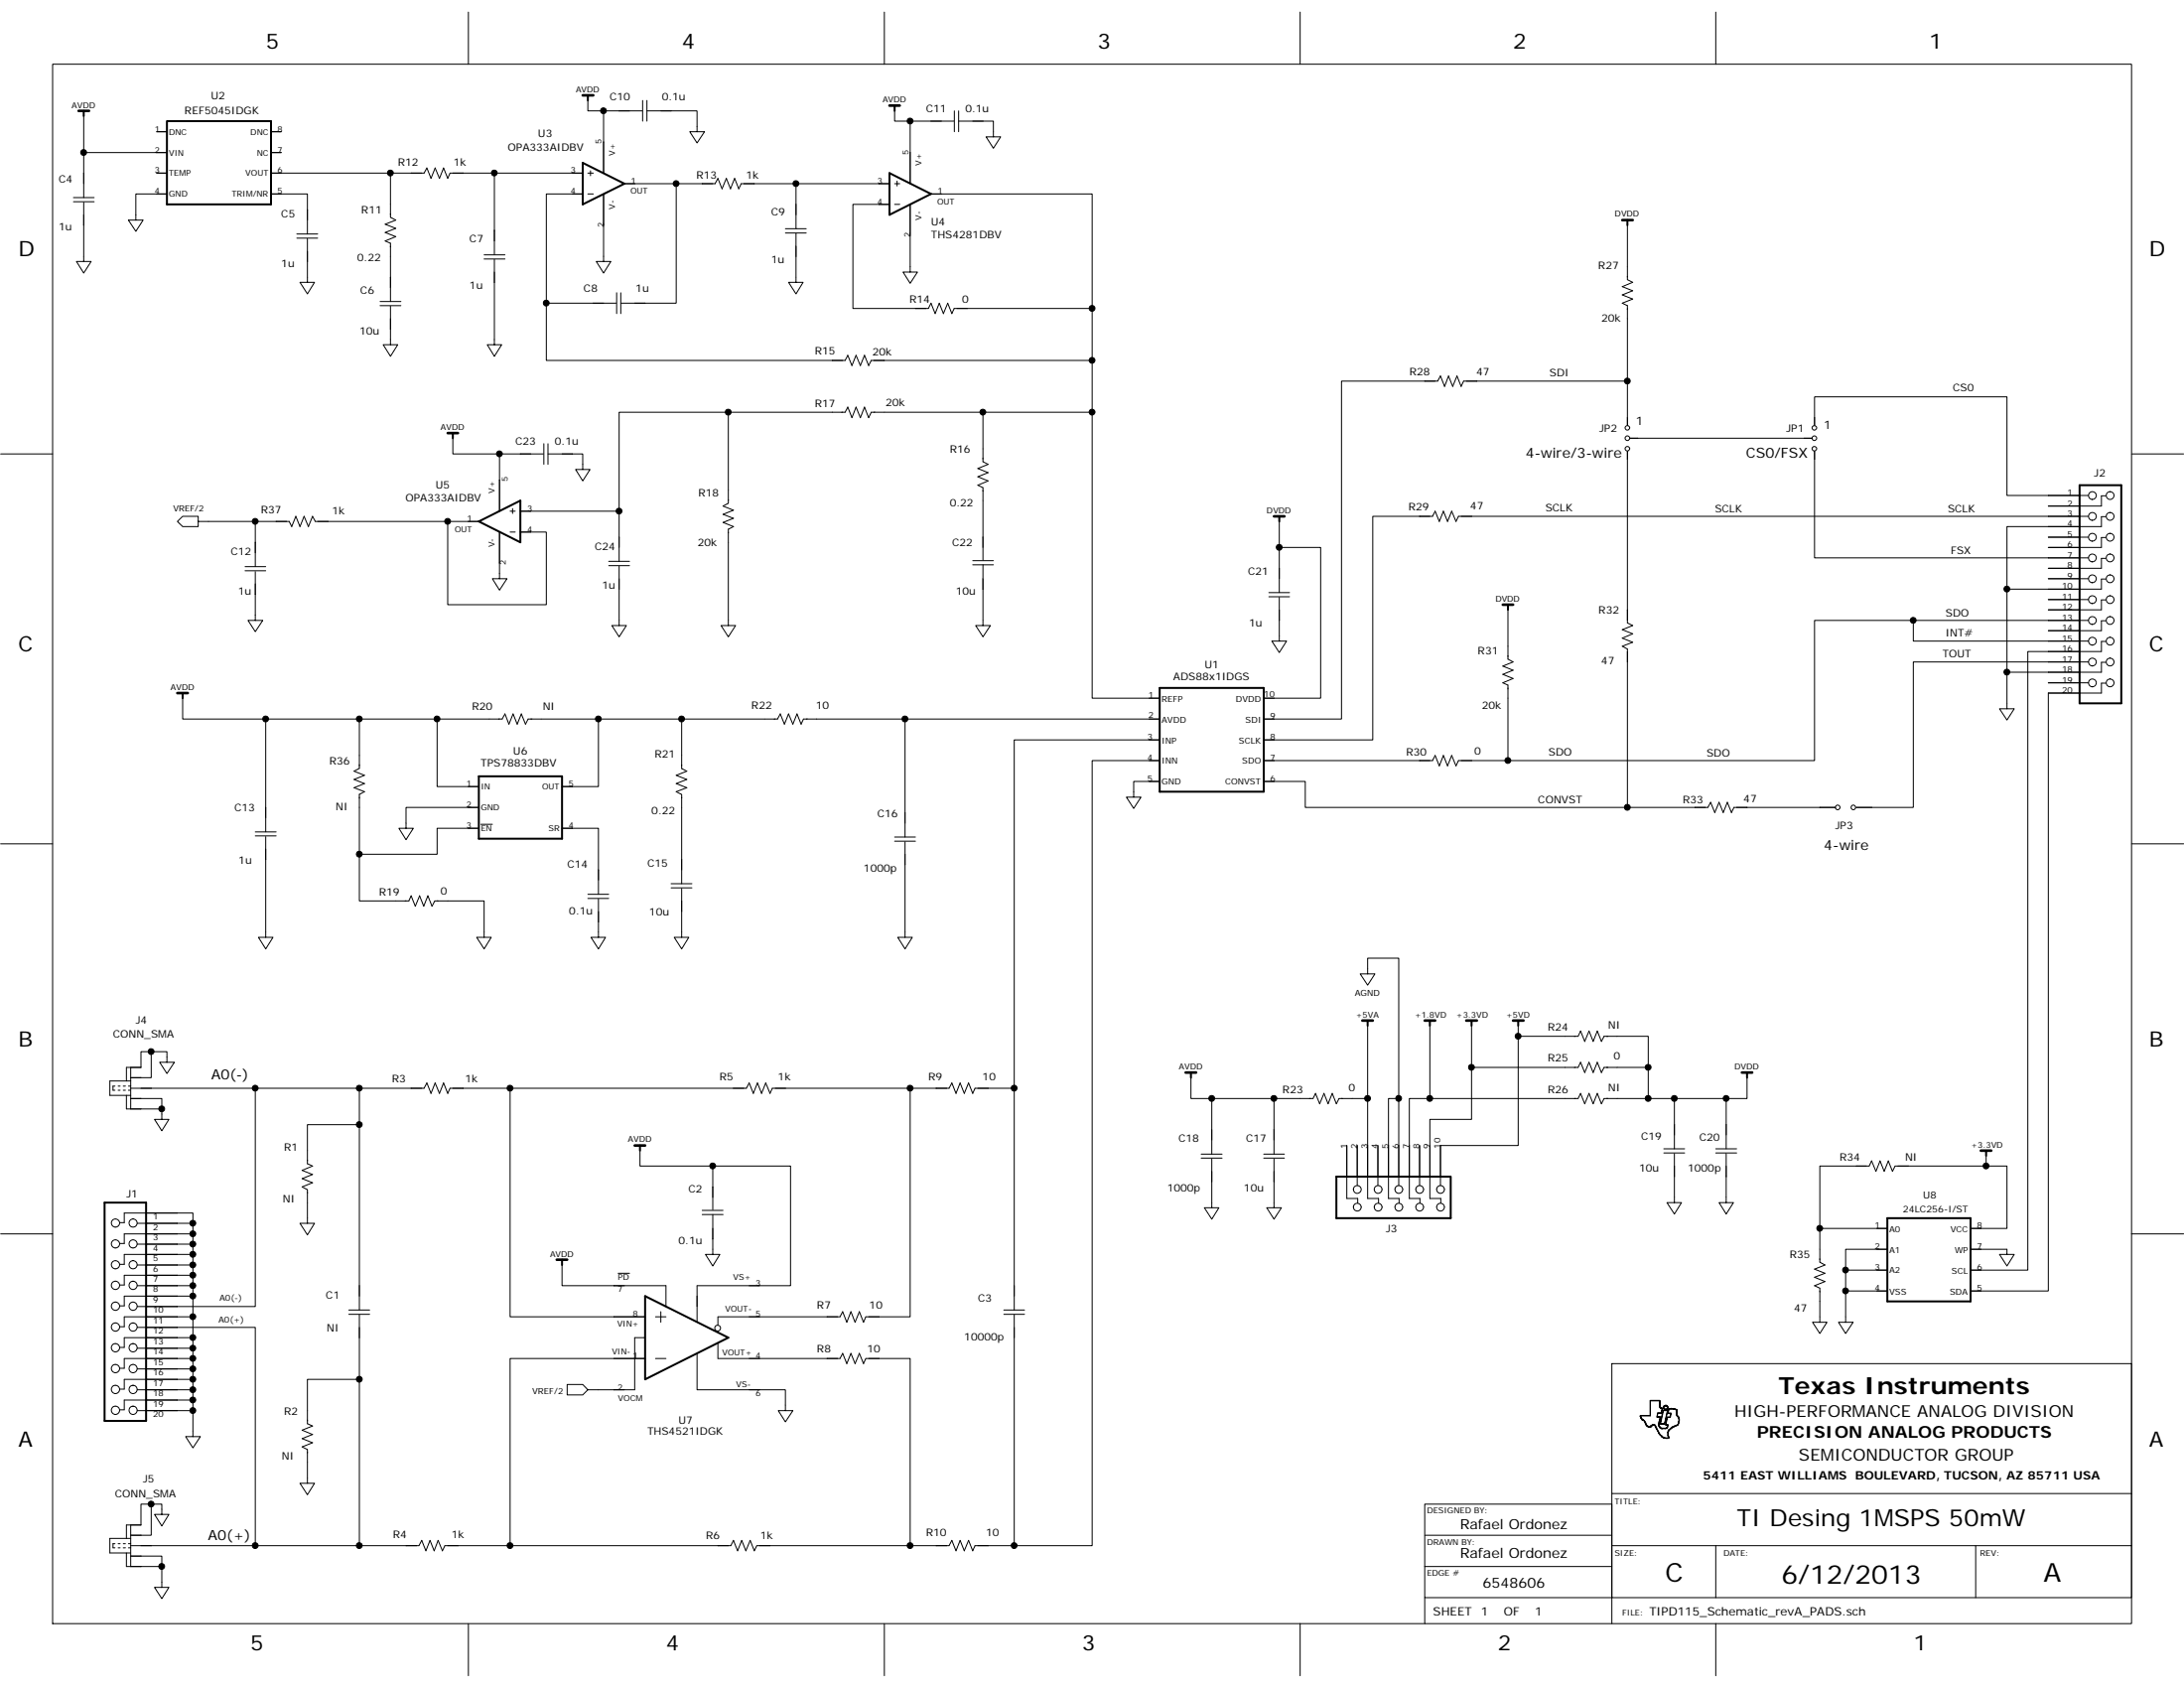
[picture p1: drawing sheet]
<svg xmlns="http://www.w3.org/2000/svg" width="279mm" height="216mm" viewBox="0 0 279 216" stroke-linecap="round" stroke-linejoin="round" font-family="sans-serif">
<g fill="none" stroke="#000" stroke-width=".13">
<path d="M6.7 8.2h266v199.5h-266zM10.7 14.8v10.5M10.7 19.5h10.7M20 16.8h1.4M34.7 16.8h1.3M34.7 19.5h1.3M59.9 1.5v6.7M75.2 12.8v1.4h2M82.1 14.2h-4.9v7.9M82.2 12.8v2.7M82.8 14.2h6.4v2.6h.9l-.9 1.5-1-1.5h1M82.8 12.8v2.7"/>
<path d="M113.1 1.5v6.7M114.4 14.2v1.3h7.6M116.4 15.5v8M122.1 14.2v2.6M122.6 14.2v2.6M122.6 15.5h4.5v2h.9l-.9 1.5-.9-1.5h.9M166.3 1.5v6.7M219.5 1.5v6.7M9.4 25.3h2.6M9.4 25.8h2.6M10.7 25.9v7.5h-.9l.9 1.5 1-1.5h-1M20 22.1h1.4"/>
<path d="M21.4 24.8h-4v3.4h-1l1 1.4 .9-1.4h-.9M34.7 24.8h4.6v5.1M34.7 22.1h19.6l.3-.6 .5 1.3 .6-1.3 .5 1.3 .5-1.3 .6 1.3 .3-.7h16.9M38 29.9h2.6M38 30.5h2.6M39.3 30.5v5.6h-.9l.9 1.5 .9-1.5h-.9M48.6 38.6h2.7M48.6 39.1h2.7M50 39.2v4.9h-1l1 1.5 .9-1.5h-.9M50 22.1v5.7l.6 .4-1.3 .5 1.3 .5-1.3 .5 1.3 .6-1.3 .5 .7 .3v7.5M61.9 32.6h2.7M61.9 33.1h2.7"/>
<path d="M63.2 33.2v10.9h-.9l.9 1.5 1-1.5h-1M63.2 22.1v10.5M69.9 38.8v7.3h38.2l.4-.7 .5 1.4 .5-1.4 .6 1.4 .5-1.4 .5 1.4 .4-.7h28.2M69.9 38.8h8.9M74.5 24.8h-4.6v14M75.2 24.8h.7M75.2 22.1h.7M75.5 21.8v.7M77.2 24.8v8.6h-.9l.9 1.5 .9-1.5h-.9M78.9 37.4v2.7M79.4 37.4v2.7M86.5 23.5h-6.6"/>
<path d="M100.5 29.3h2.6M100.5 29.8h2.6M101.8 29.9v6.2h-.9l.9 1.5 .9-1.5h-.9M101.8 23.5h-7l-.3 .7-.5-1.4-.5 1.4-.6-1.4-.5 1.4-.6-1.4-.3 .7h-5v15.3h-7.1M113.8 26.1h-4.7v13.4h9.7l.3-.7 .5 1.3 .6-1.3 .5 1.3 .5-1.3 .6 1.3 .3-.6h17.6v6.6M113.8 23.5h-12v5.8M114.4 26.1h.7M114.4 23.5h.7M114.8 23.2v.6M116.4 26.1v8.7h-.9l.9 1.4 1-1.4h-1M119.1 24.8h20.6v14.7M208.2 28.8v7l.7 .3-1.4 .6 1.4 .5-1.4 .5 1.4 .5-1.4 .6 .7 .3v15.3"/>
<path d="M.1 58.1h6.6M57.9 56v2.1h11.6M63.9 58.1v7.3M69.6 56.7v2.7M70.1 56.7v2.7M70.1 58.1h4.4v1.9h1l-1 1.5-.9-1.5h.9M93.2 52.7v11.7l-.7 .3 1.3 .6-1.3 .5 1.3 .5-1.3 .5 1.3 .6-.6 .3v12.3h.9l-.9 1.4-1-1.4h1M93.2 52.7h14.9l.4-.6 .5 1.3 .5-1.3 .6 1.3 .5-1.3 .5 1.3 .4-.7h14.3v6.4l.6 .3-1.3 .5 1.3 .6-1.3 .5 1.3 .5-1.3 .6 .7 .3v9.2M93.2 52.7h-14v12.7M125.8 52.7h13.9M139.7 52.7v36.6h8.7M139.7 46.1v6.6"/>
<path d="M208.2 48.7h-21l-.3 .7-.5-1.3-.6 1.3-.5-1.3-.5 1.3-.5-1.3-.4 .6h-12.3v43.3h-9.9M208.2 57.7v22l.7 .3-1.4 .5 1.4 .6-1.4 .5 1.4 .5-1.4 .6 .7 .3v20.3M208.5 56h23.3M232.1 57.7v13.7h35.1M232.1 54.4v-3.6h24.7v12.6h10.4M272.7 58.1h6.7M25.4 66.7v.7h-2l-.7-.7 .7-.7h2v.7h11.6l.3 .7 .5-1.4 .6 1.4 .5-1.4 .6 1.4 .5-1.4 .3 .7h21M31.3 72.5h2.7M31.3 73h2.7M32.7 73.1v6.3h.9l-.9 1.4-1-1.4h1M32.7 66.7v5.8M57.3 66.7v10.6h12.6v-9.2h-3.3"/>
<path d="M63.9 68.1v5.9h1l-1 1.5-.9-1.5h.9M65.3 68.1h.6M65.3 65.4h.6M65.6 65v.7M77.9 71.8h2.6M77.9 72.3h2.6M79.2 65.4h-12.6M79.2 65.4v6.4M79.2 72.4v7.6h.9l-.9 1.4-.9-1.4h.9M124.4 72.2h2.7M124.4 71.7h2.7M125.8 72.2v7.8h-1l1 1.4 .9-1.4h-.9"/>
<path d="M162.3 75.8h2.7M162.3 76.3h2.7M163.7 70h5.3v19.3h-7.3M163.7 76.4v5.6h-1l1 1.5 .9-1.5h-.9M163.7 66.7v9.1M192.9 78v6.3l.7 .4-1.3 .5 1.3 .5-1.3 .6 1.3 .5-1.3 .5 .6 .3v9.7M244.8 79.4h22.4M244.8 79.4h-12.7v17.9h-39.2M244.8 79.4v2.6h22.4M256.8 75.4v15.3h-1l1 1.4 .9-1.4h-.9M262 76.7h5.2M262 68.7h5.2"/>
<path d="M262 74h5.2M267.2 66h-80.6l-.3 .7-.6-1.3-.5 1.3-.5-1.3-.6 1.3-.5-1.3-.3 .6h-7.7v28.6h-13.9M269.4 66.1h-.6v1.3h-12v8M269.4 63.4h-.6v1.3h-6.8M269.4 68.7h-.6v1.3h-6.8M269.4 71.4h-.6v1.3h-6.8M269.4 74.1h-.6v1.3h-12M269.4 76.7h-.6v1.3h-6.8M269.4 79.4h-.6v1.3h-6.8M23.4 89.3v2.7h10.6M34 92v14.4M34 92h30.2l.4-.7 .5 1.3 .5-1.3 .6 1.3 .5-1.3 .5 1.3 .4-.6h31.9l.3-.7 .6 1.3 .5-1.3 .5 1.3 .6-1.3 .5 1.3 .3-.6h45.6"/>
<path d="M46 92v6.3l-.7 .3 1.3 .6-1.3 .5 1.3 .5-1.3 .6 1.3 .5-.6 .3v7.7M55.9 92v8.6h5.4M76.6 92v8.6h-4.7M87.2 92v6.3l.7 .3-1.4 .6 1.4 .5-1.4 .5 1.4 .6-1.4 .5 .7 .3v11.4M115.8 92v15.1M148.4 99.9h-3.4v2.1h-.9l.9 1.4 1-1.4h-1M148.4 97.3h-8.7v100.4h-9.9M148.4 94.6h-18.6v44.6M161.7 99.9h5.3v3.4h41.2M192.9 97.3h-6.3l-.3 .7-.6-1.4-.5 1.4-.5-1.4-.6 1.4-.5-1.4-.3 .7h-21.6M262 87.3h5.2M267.2 84.7h-22.4v18.6h-7.3"/>
<path d="M269.4 82h-.6v1.3h-9.4v79.2h-7.3M269.4 87.4h-.6v1.2h-6.8v76.5h-9.9M269.4 84.7h-.6v1.3h-12M.1 107.9h6.6M32.7 106.4h2.6M32.7 106.9h2.6M34 107v12.9h-.9l.9 1.5 .9-1.5h-.9M46 109.3v5.9h6.3l.3-.6 .5 1.3 .6-1.3 .5 1.3 .5-1.3 .6 1.3 .3-.7h6.3v4.7h-.9l.9 1.5 .9-1.5h-.9M61.3 103.3h-9.4v2.6h-.9l.9 1.5 1-1.5h-1M61.3 105.9h-5.4v3.4h-9.9M61.5 105.4h1.5M71.9 105.9h4.7v8.5"/>
<path d="M75.2 114.4h2.7M75.2 114.9h2.7M76.6 115v4.9h-1l1 1.5 .9-1.5h-.9M85.9 113h2.6M85.9 113.6h2.6M87.2 113.6v6.3h-.9l.9 1.5 .9-1.5h-.9M114.4 107.1h2.7M114.4 107.6h2.7M115.8 107.7v12.2h.9l-.9 1.5-.9-1.5h.9M208.2 103.3h10.3l.3-.7 .6 1.3 .5-1.3 .6 1.3 .5-1.3 .5 1.3 .3-.6h13M272.7 107.9h6.7M14.7 138.9h-.2v.5h.2"/>
<path d="M15.1 138.9h.3M15.1 139.4h.3M15.8 138.9h.2M15.8 139.4h.2M16.4 138.9h.3M16.4 139.4h.3M16.7 138.3h-2.6v1.8h2.6M16.7 136.5v5.3M19.3 134.5h-1.3v2h-1.8v1.8M19.3 134.5v3.3h-2.6M19.3 134.5h2.1v1.4h-1l1 1.4 .9-1.4h-.9M32.7 139.2v27.9h-15.1"/>
<path d="M46 139.2v28.4M65.3 139.2v29.2h17.2M116.4 139.2v29.2h-5.6l-.3 .7-.6-1.3-.5 1.3-.5-1.3-.6 1.3-.5-1.3-.3 .6h-15.7v1.1M129.8 139.2v28.4M129.8 139.2h-5.1l-.3 .6-.5-1.3-.5 1.3-.6-1.3-.5 1.3-.5-1.3-.4 .7h-22.6l-.3 .6-.5-1.3-.6 1.3-.5-1.3-.5 1.3-.6-1.3-.3 .7h-37.9l-.3 .6-.6-1.3-.5 1.3-.5-1.3-.6 1.3-.5-1.3-.3 .7h-37.6M152.4 137.8v2.7h2.6M175 131.2v22.1h1.4v.6M175 124.6h.9l-.9 1.4-1-1.4h1v-2h3.9v17.9M182.9 131.2v9.3M188.3 131.2v5.3M194.2 131.2v1.3M194.2 132.5h7.7l.3-.6 .5 1.3 .6-1.3 .5 1.3 .5-1.3 .6 1.3 .3-.7h5.7v4"/>
<path d="M194.2 132.5v14h-9.9v5.1M223.5 137.8v2.7h-2.7M.1 157.8h6.6M15.3 156.4h.6v-1.2h8.8v1.3M15.3 159h.6v-1.2h8.8v1.3M16.2 140.1v1.7h4.5v1.4h-.9l.9 1.4 .9-1.4h-.9M16.7 140.5h4v1.3M17.6 159.1h7.1v1.3M24.7 156.5h-7.1M24.7 156.5v1.3M46 143.8h-6.7v5l.7 .3-1.3 .6 1.3 .5-1.3 .5 1.3 .6-1.3 .5 .6 .4v4.3h-.9l.9 1.4 .9-1.4h-.9M81.9 147.2v1.9h9.3"/>
<path d="M89.8 155.3h2.7M89.8 154.8h2.7M91.2 149.1h9.9v15.3h-11.9v4.7M91.2 155.3v5.1h.9l-.9 1.5-.9-1.5h.9M91.2 149.1v5.6M153.7 147.6h2.6M153.7 148.1h2.6M155 140.5h13l.3-.7 .5 1.4 .6-1.4 .5 1.4 .5-1.4 .6 1.4 .3-.7h3.7M155 140.5v7.1M155 148.2v6.3h-.9l.9 1.4 .9-1.4h-.9M161.7 147.6h2.6M161.7 148.1h2.6"/>
<path d="M163 140.5v7.1M163 148.2v6.3h-.9l.9 1.4 .9-1.4h-.9M172.3 146.5v6.8h1.4v.6M173.6 146.5v5.1M176.3 146.5v5.1M178.9 151.6v-11.1h-1.3v12.8h1.4v.6M181.6 146.5v5.1M182.9 140.5h-2.6v12.8h1.4v.6M210.9 140.5v-4h-5.7l-.3 .7-.6-1.3-.5 1.3-.5-1.3-.6 1.3-.5-1.3-.3 .6h-13.6v6.7h-5.4v10.1h1.4v.6M212.9 146.9h2.6M212.9 147.5h2.6M214.2 147.6v6.2h-.9l.9 1.5 .9-1.5h-.9"/>
<path d="M214.2 140.5v6.4M219.5 146.9h2.7M219.5 147.5h2.7M220.8 140.5h-15.6l-.3 .7-.6-1.4-.5 1.4-.5-1.4-.6 1.4-.5-1.4-.3 .7h-19M220.8 147.6v6.2h-.9l.9 1.5 1-1.5h-1M220.8 140.5v6.4M241.4 157.1h-8.6v4.3l.7 .4-1.4 .5 1.4 .6-1.4 .5 1.4 .5-1.4 .5 .7 .4v4.3h-.9l.9 1.5 .9-1.5h-.9M241.4 159.8h-5.3v2.7h5.3M252.1 159.8h4.7v.6h-1l1 1.5 .9-1.5h-.9M254.1 149.1h2.7v8h-4.7M254.1 149.1h-11.7l-.3 .7-.5-1.3-.6 1.3-.5-1.3-.5 1.3-.6-1.3-.3 .6h-6.3v8M254.1 147.8v1.3"/>
<path d="M272.7 157.8h6.7M15.3 161.7h.6v-1.3h8.8v1.4M15.3 164.4h.6v-1.3h8.8v1.3M15.3 167h.6v-1.2h8.8v2.6M15.3 172.3h.6v-1.2h8.8v1.3M15.3 175h.6v-1.2h8.8v1.3h-7.1M17.6 169.8h15.1v27.9M17.6 161.8h7.1v1.3M17.6 164.4h7.1v1.4M17.6 172.4h7.1v1.4M24.7 177.8v5.9h-1l1 1.5 .9-1.5h-.9M24.7 175.1v1.3h-8.8v1.3h-.6"/>
<path d="M24.7 176.4v1.4h-7.1M24.7 168.4v2.7M24.7 168.4h-8.8v1.3h-.6M24.7 179.1h-8.8v1.2h-.6M44.6 167.6h2.7M44.6 168.1h2.7M46 168.2v29.5M46 176.4h-6.7v5.7l.7 .3-1.3 .5 1.3 .6-1.3 .5 1.3 .5-1.3 .6 .6 .3v4.3h-.9l.9 1.5 .9-1.5h-.9M71.9 161.8v2.6h13.3v2.7M79.1 162.9h1.4M82.5 171.1h-1.3v6.7h-6l-.7 .6h-1.9v-1.3h1.9l.7 .7M82.5 173.8h-17.2v23.9"/>
<path d="M83.9 168.4h1.3M83.9 173.8h1.3M84.5 167.8v1.3M89.2 173.1v4.7h8M91.8 171.7v2.1h15.7l.3-.7 .5 1.3 .6-1.3 .5 1.3 .5-1.3 .6 1.3 .3-.6h5.6v23.9M95.8 177.8h1.4M97.2 177.8h3.3v2.6h-.9l.9 1.5 .9-1.5h-.9M128.4 167.6h2.7M128.4 168.1h2.7M129.8 168.2v29.5M206.2 174.4h66.5v29.9h-66.5zM211.1 179.1l1.2 .1z"/>
<path d="M212.3 179.2l.1 .8zM212.3 180h.1M212.4 180v.1zM212.8 180l.1 .1zM212.9 180h.1M212.8 179.9l.1 .1zM212.9 179.9h.1M212.9 179.8h.1M212.9 179.8l.1 .1zM213 179.8h.1M213 179.8h.1zM213 179.7h.2l.1 .2-.3-.1z"/>
<path d="M213.2 179.8h.1M213.3 179.9h.1M213.3 179.8v.1zM213.3 179.9l.1 .1zM213.4 180h.1M213.3 180l.1 .1zM236.1 165.1h5.3M236.1 162.5v6.6h-.9l.9 1.5 1-1.5h-1M14.7 197.4h-.2v.6h.2M15.1 197.4h.3M15.1 198h.3M15.8 197.4h.2"/>
<path d="M15.8 198h.2M16.2 198.6v1.8h4.5v2.6h-.9l.9 1.5 .9-1.5h-.9M16.4 197.4h.3M16.4 198h.3M16.7 199h4v1.4M16.7 196.8h-2.6v1.8h2.6M16.7 197.7h36.9l.4-.7 .5 1.4 .5-1.4 .5 1.4 .5-1.4 .6 1.4 .3-.7h36.6l.3-.7 .6 1.4 .5-1.4 .5 1.4 .6-1.4 .5 1.4 .3-.7h24.6l.4-.7 .5 1.4 .5-1.4 .6 1.4 .5-1.4 .5 1.4 .3-.7h5.1M16.7 195.1v5.3M19.3 192.4h-1.3v2.7h-1.8v1.7M20.7 193.7h.9l-.9 1.5-.9-1.5h.9v-1.3h-1.4v4h-2.6M24.7 180.4h-7.1M182.3 192.4h23.9v11.9h-23.9z"/>
<path d="M182.3 196.4h23.9M206.2 191h66.5M206.2 197.7h66.5M209.8 181.1h.1zM209.8 181.1h1.3zM209.9 181.2h.1M209.9 181.2v.1zM209.9 181.3l.1 .1zM209.9 181.4h.1M210 181.3v.1zM210 181.4h.1M210 181.4v.1z"/>
<path d="M210 181.4l.1 .1zM210 181.5l.1 .1zM210 181.5h.1M210.1 181.6h.1M210.1 181.5v.1zM210.1 181.5l.1 .1zM210.2 181.7h.1M210.3 181.6l.1 .2zM210.4 181.8l.1 .2zM210.5 181.9v.1zM210.5 182l.1 .1zM210.5 182h.1"/>
<path d="M210.5 182.1l.1 .1zM210.5 182.2h.1M210.6 182.1v.1zM210.6 182.2l.1 .1zM210.7 182.3h.1M210.6 182.3h.1zM210.7 182.3v.1zM210.7 182.3l.1 .1zM210.7 182.4h.1zM210.8 182.4h.1M210.8 182.4v.1zM210.8 182.5h.1"/>
<path d="M210.8 182.5h.2zM210.9 182.5h.1M211 182.5h.2zM211.1 182.5h.1zM211.1 181.1v-1.9v1.9M211.2 182.5h.1M211.2 182.4v.1zM211.2 182.4h.1M211.2 182.3l.1 .1zM211.3 182.3v.1zM211.3 182.3h.1M211.3 182.3l.1 .1z"/>
<path d="M211.4 182.2v.1zM211.4 182.2h.1M211.4 182.2l.1 .1zM211.5 182.2h.1h-.1M211.5 182.2l.2 .1zM211.6 182.2l.1 .1zM211.7 182.3h.1M211.7 182.3h.1zM211.7 182.3l.1 .1zM211.8 182.5h.1M211.8 182.4v.1zM211.8 182.5v.1z"/>
<path d="M211.9 182.5v.1v.1zM211.9 182.7l.1 .1zM212 181.2l.4 .1zM212 182.9l.1 .1zM212 182.8l.1 .1zM212.1 183l.1 .1zM212.1 183h.1M212.1 180.7l-.1 .5zM212.1 180.7h.5zM212.2 183.1v.2zM212.2 182.3l.1 .1zM212.2 182.1v.2z"/>
<path d="M212.2 183.2l.1 .1zM212.2 182l.1 .1zM212.2 182.1h.1M212.2 183.4l.1-.1 .1 .2zM212.2 183.3h.1zM212.2 183.3l.1 .1zM212.3 182h.1M212.2 181.9l.1 .1zM212.2 182.4l.1 .1zM212.3 181.8h.1M212.3 181.8v.1zM212.3 181.7h.1"/>
<path d="M212.3 181.7v.1zM212.3 182.5v.1zM212.3 181.5l.1 .2zM212.4 183.5l.2 .1zM212.4 181.4v.1zM212.4 181.2v.3zM212.4 182.5v.1zM212.4 182.1h.6zM212.4 180l.1 .1zM212.4 182.5l.1 .2zM212.5 180.1h.1zM212.5 182.6l.1 .1z"/>
<path d="M212.6 183.7h.1M212.5 183.6l.1 .1zM212.5 182.7h.1zM212.6 183.6v.1zM212.6 182.7h.1M212.6 183.7v.1zM212.6 180.1h.1M212.6 180.1h.1l-.1 .6h-.1zM212.6 180.1v.1zM212.6 182.7h.1zM212.6 182.7h.5zM212.7 183.8h.1"/>
<path d="M212.7 183.8l.1 .1zM212.7 183.9l.1-.1zM212.7 180.4h.1l-.4 1.7zM212.8 183.9h.1M212.8 180.4h.5zM212.9 183.9h.1M212.8 180.1l.1 .1zM212.9 180.1v.1zM212.9 183.9h.1zM212.9 180.2h.1M212.9 180.2l.1 .1zM213 183.9h.1z"/>
<path d="M213 180.2l.1 .1zM213 180.2l.2 .1zM213.1 183.9h.1M213.1 183.9l.3 .1zM213.1 182.7h.1M213.1 182.2h.1M213.1 182.2h.1zM213.1 182.2l.1 .1zM213.1 182.3h.2zM213.1 182.6h.1zM213.2 180.2h.1zM213.2 180.3h.1"/>
<path d="M213.2 182.6h.1M213.2 180.2h.1M213.3 182.2v.1zM213.3 182.5v.1zM213.3 181.3l-.2 .9zM213.3 180.2h.1M213.3 181.3h.4zM213.3 180.4l-.4 1.7zM213.3 180.1h.1M213.3 180.1v.1zM213.3 183.9h.1M213.3 180h.1"/>
<path d="M213.4 182.3h.1M213.4 183.9h.1M213.4 183.2v.3zM213.4 183.2h.1M213.4 182.2l-.1 .4zM213.4 183.5v.1zM213.4 183.6h.1M213.4 183.1v.1zM213.4 183.7l.1 .1zM213.4 183.6l.1 .1zM213.4 183.7h.1M213.4 183.1h.1"/>
<path d="M213.4 183l.1 .1zM213.4 180.7l.4 .1zM213.4 183.8l.1 .1zM213.4 183.7v.1zM213.5 183.9h.1M213.5 183.8v.1zM213.5 182.9v.1zM213.5 183h.1M213.5 180.2h.1zM213.5 180.2l-.1 .6zM213.5 182.9l.1-.1zM213.5 182.8l.1 .1z"/>
<path d="M213.6 182.8l.1-.1-.1 .2zM213.6 182.8v.1zM213.6 180.2h.1zM213.7 180.2h.1M213.7 182.7h.1zM213.7 182.7h.1M213.8 182.6h.1M213.8 180.1v.1zM213.8 180.7l-.1 .6h-.1zM213.8 182.6v.1zM213.8 180.2h.1M213.8 180.2h.2z"/>
<path d="M213.9 182.5l.1 .1h-.1zM214 182.5v.1zM214 182.5h.1M214 180.2h.1zM214 182.5h.2zM214 180.2h.2zM214.1 182.4l.1 .1zM214.2 182.4v.1zM214.2 180.2h.1M214.3 182.4h.1M214.2 180.2l.1 .1zM214.3 182.4h.1z"/>
<path d="M214.3 180.2l.1 .1zM214.4 182.3l.1 .1zM214.4 180.3h.1zM214.5 180.5v.5zM214.5 180.3h.1M214.5 180.3v.1zM214.5 182.3h.1zM214.5 181.1h.1zM214.5 181l.1 .1zM214.5 180.4h.1M214.5 181h.1M214.6 181.1h.1"/>
<path d="M214.6 182.3h.1M214.6 182.2h.1M214.6 181.2h.2zM214.6 181.1v.1zM214.7 182.1l-.1 .1zM214.7 181.9l.1 .2zM214.7 181.2h.1M214.8 181.9v.1zM214.8 181.8v.1zM214.8 181.3v.1zM214.7 181.3h.1M214.8 181.8h.1"/>
<path d="M214.8 181.4v.4zM214.8 181.4v.1zM219.5 197.7v6.6M252.8 197.7v6.6M59.9 207.7v6.6M113.1 207.7v6.6M166.3 207.7v6.6M182.3 200.4h23.9M182.3 204.3v3.4M206.2 204.3v3.4M219.5 207.7v6.6"/>
<circle cx="208.2" cy="56" r=".3"/>
<circle cx="208.2" cy="57.4" r=".29"/>
<circle cx="208.2" cy="54.7" r=".29"/>
<circle cx="232.1" cy="56" r=".3"/>
<circle cx="232.1" cy="57.4" r=".29"/>
<circle cx="232.1" cy="54.7" r=".29"/>
<circle cx="267.7" cy="76.7" r=".5"/>
<circle cx="267.7" cy="71.4" r=".5"/>
<circle cx="267.7" cy="66" r=".5"/>
<circle cx="267.7" cy="79.4" r=".5"/>
<circle cx="267.7" cy="68.7" r=".5"/>
<circle cx="267.7" cy="63.4" r=".5"/>
<circle cx="267.7" cy="74" r=".5"/>
<circle cx="269.9" cy="63.4" r=".49"/>
<circle cx="269.9" cy="76.7" r=".49"/>
<circle cx="269.9" cy="66" r=".49"/>
<circle cx="269.9" cy="79.4" r=".49"/>
<circle cx="269.9" cy="68.7" r=".49"/>
<circle cx="269.9" cy="71.4" r=".49"/>
<circle cx="269.9" cy="74" r=".49"/>
<circle cx="267.7" cy="87.3" r=".5"/>
<circle cx="267.7" cy="84.7" r=".5"/>
<circle cx="267.7" cy="82" r=".5"/>
<circle cx="269.9" cy="84.7" r=".49"/>
<circle cx="269.9" cy="87.3" r=".49"/>
<circle cx="269.9" cy="82" r=".49"/>
<circle cx="235.1" cy="103.3" r=".3"/>
<circle cx="237.1" cy="103.3" r=".29"/>
<circle cx="14.8" cy="159.1" r=".52"/>
<circle cx="14.8" cy="156.4" r=".52"/>
<circle cx="17" cy="156.4" r=".52"/>
<circle cx="17" cy="159.1" r=".52"/>
<circle cx="173.6" cy="154.4" r=".5"/>
<circle cx="173.6" cy="152.1" r=".49"/>
<circle cx="176.3" cy="152.1" r=".5"/>
<circle cx="176.3" cy="154.4" r=".5"/>
<circle cx="179" cy="152.1" r=".5"/>
<circle cx="179" cy="154.4" r=".5"/>
<circle cx="181.6" cy="152.1" r=".5"/>
<circle cx="181.6" cy="154.4" r=".5"/>
<circle cx="184.3" cy="152.1" r=".5"/>
<circle cx="184.3" cy="154.4" r=".5"/>
<circle cx="14.8" cy="175" r=".53"/>
<circle cx="14.8" cy="167.1" r=".53"/>
<circle cx="14.8" cy="169.7" r=".53"/>
<circle cx="14.8" cy="164.4" r=".53"/>
<circle cx="14.8" cy="177.7" r=".53"/>
<circle cx="14.8" cy="172.4" r=".53"/>
<circle cx="14.8" cy="161.8" r=".52"/>
<circle cx="17" cy="177.7" r=".52"/>
<circle cx="17" cy="167.1" r=".52"/>
<circle cx="17" cy="172.4" r=".52"/>
<circle cx="17" cy="161.8" r=".52"/>
<circle cx="17" cy="175" r=".52"/>
<circle cx="17" cy="164.4" r=".52"/>
<circle cx="17" cy="169.7" r=".52"/>
<circle cx="91.8" cy="169.9" r=".38"/>
<circle cx="14.8" cy="180.4" r=".53"/>
<circle cx="17" cy="180.4" r=".52"/>
</g>
<g fill="none" stroke="#000" stroke-width=".25">
<path d="M10.7 14.2v.6M21.4 15.5h13.3v10.6h-13.3zM75.2 12.2v.6M114.4 13.5v.7M74.5 20.8l5.4 2.7-5.4 2.6zM113.8 22.1l5.3 2.7-5.3 2.7zM208.2 28.2v.6M57.9 55.4v.6M61.3 66.7l5.3-2.7v5.4zM163.7 66v.7M192.9 77.3v.7M266 62.1h5.4v27.9h-5.4z"/>
<path d="M23.4 88.6v.7M61.3 99.3h10.6v8h-10.6zM148.4 88h13.3v13.3h-13.3zM152.4 137.2v.6M175 130.5v.7M182.9 130.5v.7M188.3 130.5v.7M194.2 130.5v.7M223.5 137.2v.6M13.4 153.8h5.3v27.9h-5.3zM81.9 146.5v.7M171 150.5h14.6v5.3h-14.6z"/>
<path d="M241.4 155.8h10.7v10.7h-10.7zM254.1 147.2v.6M71.9 161.1v.7M82.5 165.8l10.7 5.3-10.7 5.3z"/>
</g>
<g fill="none" stroke="#000" stroke-width=".34">
<path d="M10.1 14.2h1.3M74.5 12.2h1.4M113.8 13.5h1.3M207.5 28.2h1.4M57.3 55.4h1.3M163 66h1.3M192.3 77.3h1.3M22.7 88.6h1.3M151.7 137.2h1.3M174.3 130.5h1.3M182.3 130.5h1.3M187.6 130.5h1.3"/>
<path d="M193.6 130.5h1.3M222.8 137.2h1.4M81.2 146.5h1.3M253.4 147.2h1.3M71.2 161.1h1.4"/>
</g>
<g fill="#000" stroke="#000" stroke-width=".13">
<circle cx="10.7" cy="19.5" r=".38"/>
<circle cx="77.2" cy="14.2" r=".38"/>
<circle cx="116.4" cy="15.5" r=".38"/>
<circle cx="49.9" cy="22.1" r=".38"/>
<circle cx="63.2" cy="22.1" r=".38"/>
<circle cx="69.9" cy="38.8" r=".38"/>
<circle cx="86.5" cy="23.5" r=".38"/>
<circle cx="101.8" cy="23.5" r=".38"/>
<circle cx="139.7" cy="39.4" r=".38"/>
<circle cx="63.9" cy="58" r=".38"/>
<circle cx="93.2" cy="52.7" r=".38"/>
<circle cx="125.7" cy="52.7" r=".38"/>
<circle cx="139.7" cy="46.1" r=".38"/>
<circle cx="139.7" cy="52.7" r=".38"/>
<circle cx="208.2" cy="48.7" r=".38"/>
<circle cx="32.6" cy="66.7" r=".38"/>
<circle cx="57.3" cy="66.7" r=".38"/>
<circle cx="79.2" cy="65.4" r=".38"/>
<circle cx="163.6" cy="70" r=".38"/>
<circle cx="244.8" cy="79.3" r=".38"/>
<circle cx="256.7" cy="75.3" r=".38"/>
<circle cx="34" cy="92" r=".38"/>
<circle cx="46" cy="92" r=".38"/>
<circle cx="55.9" cy="92" r=".38"/>
<circle cx="76.5" cy="92" r=".38"/>
<circle cx="87.2" cy="92" r=".38"/>
<circle cx="115.8" cy="92" r=".38"/>
<circle cx="192.9" cy="97.3" r=".38"/>
<circle cx="256.7" cy="86" r=".38"/>
<circle cx="46" cy="109.2" r=".38"/>
<circle cx="208.2" cy="103.3" r=".38"/>
<circle cx="19.3" cy="134.5" r=".38"/>
<circle cx="32.6" cy="139.2" r=".38"/>
<circle cx="46" cy="139.2" r=".38"/>
<circle cx="65.2" cy="139.2" r=".38"/>
<circle cx="116.4" cy="139.2" r=".38"/>
<circle cx="129.7" cy="139.2" r=".38"/>
<circle cx="188.2" cy="136.5" r=".38"/>
<circle cx="194.2" cy="132.5" r=".38"/>
<circle cx="210.8" cy="136.5" r=".38"/>
<circle cx="20.7" cy="141.8" r=".38"/>
<circle cx="24.7" cy="159.1" r=".38"/>
<circle cx="24.7" cy="156.5" r=".38"/>
<circle cx="24.7" cy="157.8" r=".38"/>
<circle cx="46" cy="143.8" r=".38"/>
<circle cx="91.2" cy="149.1" r=".38"/>
<circle cx="155" cy="140.5" r=".38"/>
<circle cx="163" cy="140.5" r=".38"/>
<circle cx="174.9" cy="140.5" r=".38"/>
<circle cx="178.9" cy="140.5" r=".38"/>
<circle cx="182.9" cy="140.5" r=".38"/>
<circle cx="210.8" cy="140.5" r=".38"/>
<circle cx="214.2" cy="140.5" r=".38"/>
<circle cx="220.8" cy="140.5" r=".38"/>
<circle cx="232.8" cy="157.1" r=".38"/>
<circle cx="254.1" cy="149.1" r=".38"/>
<circle cx="24.7" cy="171.1" r=".38"/>
<circle cx="24.7" cy="177.7" r=".38"/>
<circle cx="24.7" cy="165.8" r=".38"/>
<circle cx="24.7" cy="173.7" r=".38"/>
<circle cx="24.7" cy="172.4" r=".38"/>
<circle cx="24.7" cy="179.1" r=".38"/>
<circle cx="24.7" cy="164.4" r=".38"/>
<circle cx="24.7" cy="161.8" r=".38"/>
<circle cx="24.7" cy="175.1" r=".38"/>
<circle cx="24.7" cy="163.1" r=".38"/>
<circle cx="24.7" cy="168.4" r=".38"/>
<circle cx="24.7" cy="160.4" r=".38"/>
<circle cx="24.7" cy="176.4" r=".38"/>
<circle cx="46" cy="176.4" r=".38"/>
<circle cx="236.1" cy="165.1" r=".38"/>
<circle cx="236.1" cy="162.4" r=".38"/>
<circle cx="19.3" cy="192.4" r=".38"/>
<circle cx="24.7" cy="180.4" r=".38"/>
<circle cx="32.6" cy="197.7" r=".38"/>
<circle cx="46" cy="197.7" r=".38"/>
<circle cx="65.2" cy="197.7" r=".38"/>
<circle cx="116.4" cy="197.7" r=".38"/>
<circle cx="129.7" cy="197.7" r=".38"/>
<circle cx="20.7" cy="200.4" r=".38"/>
</g>
<g font-size="3.3">
<text x="213" y="202.3">C</text>
<text x="227.9" y="202.6">6/12/2013</text>
<text x="261.5" y="202.3">A</text>
</g>
<g font-size="3">
<text x="227.5" y="178.4">Texas Instruments</text>
<text x="222.2" y="195.1">TI Desing 1MSPS 50mW</text>
</g>
<g font-size="2.7">
<text x="34" y="6.3">5</text>
<text x="87.2" y="6.3">4</text>
<text x="140.4" y="6.3">3</text>
<text x="193.6" y="6.3">2</text>
<text x="246.8" y="6.3">1</text>
<text x="2.3" y="32.8">D</text>
<text x="275" y="32.8">D</text>
<text x="2.3" y="83.3">C</text>
<text x="275" y="83.3">C</text>
<text x="2.3" y="133.9">B</text>
<text x="275" y="133.9">B</text>
<text x="2.3" y="185.1">A</text>
<text x="275" y="185.1">A</text>
<text x="32" y="211.1">5</text>
<text x="85.2" y="211.1">4</text>
<text x="138.4" y="211.1">3</text>
<text x="191.6" y="211.1">2</text>
<text x="244.8" y="211.1">1</text>
</g>
<g font-size="2.1">
<text x="221.9" y="181.2">HIGH-PERFORMANCE ANALOG DIVISION</text>
<text x="224.7" y="183.9">PRECISION ANALOG PRODUCTS</text>
<text x="230.1" y="186.8">SEMICONDUCTOR GROUP</text>
</g>
<g font-size="1.8">
<text x="195.2" y="58.6">4-wire/3-wire</text>
<text x="223.4" y="58.6">CS0/FSX</text>
<text x="233.3" y="108.7">4-wire</text>
<text x="27" y="138">A0(-)</text>
<text x="26.6" y="197">A0(+)</text>
<text x="186.8" y="195.6">Rafael Ordonez</text>
<text x="186.8" y="199.3">Rafael Ordonez</text>
<text x="189.7" y="203">6548606</text>
</g>
<g font-size="1.5">
<text x="209.3" y="54.3">1</text>
<text x="233.3" y="54.9">1</text>
<text x="217.9" y="189.2">5411 EAST WILLIAMS BOULEVARD, TUCSON, AZ 85711 USA</text>
<text x="183.3" y="206.6">SHEET</text>
<text x="189.5" y="206.6">1</text>
<text x="192.4" y="206.6">OF</text>
<text x="196.4" y="206.6">1</text>
<text x="211" y="206.6">TIPD115_Schematic_revA_PADS.sch</text>
</g>
<g font-size="1.3">
<text x="23.6" y="14.6">REF5045IDGK</text>
<text x="27" y="12.7">U2</text>
<text x="68.8" y="17.5">U3</text>
<text x="78" y="12.8">C10</text>
<text x="84.7" y="12.8">0.1u</text>
<text x="118.4" y="14.4">C11</text>
<text x="123.5" y="14.4">0.1u</text>
<text x="7.5" y="23.3">C4</text>
<text x="50.9" y="21.2">R12</text>
<text x="58" y="21.2">1k</text>
<text x="65" y="19.3">OPA333AIDBV</text>
<text x="89.1" y="22.8">R13</text>
<text x="95.4" y="22.8">1k</text>
<text x="7.5" y="29.5">1u</text>
<text x="36" y="27.9">C5</text>
<text x="46.2" y="27.3">R11</text>
<text x="98.6" y="27.6">C9</text>
<text x="119.1" y="28.8">U4</text>
<text x="36" y="34.1">1u</text>
<text x="45.7" y="33.4">0.22</text>
<text x="60.1" y="30.9">C7</text>
<text x="98.6" y="33.6">1u</text>
<text x="119.1" y="30.5">THS4281DBV</text>
<text x="204.5" y="34.4">R27</text>
<text x="46.1" y="37.6">C6</text>
<text x="60.1" y="36.9">1u</text>
<text x="74.7" y="37.4">C8</text>
<text x="81.3" y="37.4">1u</text>
<text x="116.3" y="38.8">R14</text>
<text x="123.1" y="38.8">0</text>
<text x="204.9" y="41.2">20k</text>
<text x="46" y="42.8">10u</text>
<text x="104.2" y="45.3">R15</text>
<text x="111.6" y="45.4">20k</text>
<text x="180.3" y="48">R28</text>
<text x="188.9" y="48">47</text>
<text x="104.2" y="52">R17</text>
<text x="113.3" y="51.9">20k</text>
<text x="198.2" y="48.1">SDI</text>
<text x="249.8" y="50.1">CS0</text>
<text x="65.9" y="56.9">C23</text>
<text x="71" y="56.9">0.1u</text>
<text x="121.5" y="57.9">R16</text>
<text x="204.6" y="55.3">JP2</text>
<text x="228.5" y="55.3">JP1</text>
<text x="33.4" y="65.6">R37</text>
<text x="42.5" y="65.8">1k</text>
<text x="51.9" y="64.1">OPA333AIDBV</text>
<text x="55.7" y="62.5">U5</text>
<text x="89.3" y="63.5">R18</text>
<text x="121.5" y="64.7">0.22</text>
<text x="180.2" y="65.3">R29</text>
<text x="188.1" y="65.1">47</text>
<text x="197.7" y="65.4">SCLK</text>
<text x="219.4" y="65.5">SCLK</text>
<text x="249.2" y="65.5">SCLK</text>
<text x="267.9" y="61">J2</text>
<text x="29.5" y="71">C12</text>
<text x="76.1" y="70.3">C24</text>
<text x="89.2" y="69.9">20k</text>
<text x="121.8" y="69.8">C22</text>
<text x="249.6" y="70.8">FSX</text>
<text x="30.4" y="76">1u</text>
<text x="77" y="75.4">1u</text>
<text x="122.3" y="76.1">10u</text>
<text x="159.7" y="73.5">C21</text>
<text x="159.8" y="80.1">1u</text>
<text x="189.1" y="83.7">R31</text>
<text x="204.5" y="78.5">R32</text>
<text x="248.9" y="78.8">SDO</text>
<text x="248.9" y="81.4">INT#</text>
<text x="150.1" y="87">ADS88x1IDGS</text>
<text x="154.1" y="85.4">U1</text>
<text x="204.9" y="85">47</text>
<text x="248.5" y="84.1">TOUT</text>
<text x="60.4" y="90.8">R20</text>
<text x="69.4" y="90.8">NI</text>
<text x="96.1" y="90.7">R22</text>
<text x="104.4" y="90.7">10</text>
<text x="189.6" y="90.7">20k</text>
<text x="42.1" y="97.8">R36</text>
<text x="61.5" y="98">TPS78833DBV</text>
<text x="65.7" y="96.5">U6</text>
<text x="83.8" y="96.9">R21</text>
<text x="179.9" y="96.6">R30</text>
<text x="188.6" y="96.5">0</text>
<text x="198.1" y="96.6">SDO</text>
<text x="218.3" y="96.8">SDO</text>
<text x="30" y="103.8">C13</text>
<text x="42.9" y="103.7">NI</text>
<text x="83.4" y="104.2">0.22</text>
<text x="112.2" y="104.5">C16</text>
<text x="196.8" y="102.7">CONVST</text>
<text x="215.3" y="102.7">R33</text>
<text x="223.1" y="102.6">47</text>
<text x="234.8" y="106.1">JP3</text>
<text x="30.5" y="110.5">1u</text>
<text x="72.6" y="111">C14</text>
<text x="82.8" y="110.8">C15</text>
<text x="110.5" y="111.5">1000p</text>
<text x="48.5" y="114.6">R19</text>
<text x="56.3" y="114.4">0</text>
<text x="72.8" y="117">0.1u</text>
<text x="83.1" y="117.1">10u</text>
<text x="17.4" y="130.9">J4</text>
<text x="198" y="131.8">R24</text>
<text x="205.7" y="131.6">NI</text>
<text x="14.5" y="132.7">CONN_SMA</text>
<text x="198" y="135.8">R25</text>
<text x="206.4" y="135.5">0</text>
<text x="50.1" y="138.4">R3</text>
<text x="59.5" y="138.4">1k</text>
<text x="92" y="138.1">R5</text>
<text x="99.5" y="138.1">1k</text>
<text x="118.7" y="138.1">R9</text>
<text x="125.7" y="138.1">10</text>
<text x="164.1" y="139.8">R23</text>
<text x="172.5" y="139.5">0</text>
<text x="198" y="139.8">R26</text>
<text x="205.7" y="139.5">NI</text>
<text x="36.3" y="147.2">R1</text>
<text x="150.7" y="146.1">C18</text>
<text x="159.4" y="146.1">C17</text>
<text x="209.7" y="149.8">10u</text>
<text x="209.9" y="145.8">C19</text>
<text x="215.9" y="149.8">1000p</text>
<text x="217.4" y="146">C20</text>
<text x="235.3" y="148.5">R34</text>
<text x="243.7" y="148.5">NI</text>
<text x="16.2" y="153.1">J1</text>
<text x="36.2" y="153.8">NI</text>
<text x="88.1" y="152.6">C2</text>
<text x="149.3" y="152.4">1000p</text>
<text x="159.1" y="152.4">10u</text>
<text x="246" y="153.3">U8</text>
<text x="86.8" y="159.1">0.1u</text>
<text x="177.3" y="157.6">J3</text>
<text x="229" y="160.9">R35</text>
<text x="41.7" y="166.2">C1</text>
<text x="104.5" y="167.4">R7</text>
<text x="111.2" y="167.4">10</text>
<text x="125.1" y="166.5">C3</text>
<text x="229.5" y="167.8">47</text>
<text x="41.8" y="170.3">NI</text>
<text x="104.5" y="173">R8</text>
<text x="110.9" y="173">10</text>
<text x="123.4" y="171.5">10000p</text>
<text x="36.3" y="181">R2</text>
<text x="82.8" y="183.5">THS4521IDGK</text>
<text x="86.8" y="182.1">U7</text>
<text x="14.7" y="191.6">CONN_SMA</text>
<text x="18.3" y="189.6">J5</text>
<text x="36" y="186.7">NI</text>
<text x="50.3" y="196.8">R4</text>
<text x="57.8" y="196.8">1k</text>
<text x="90.3" y="196.9">R6</text>
<text x="97.3" y="196.9">1k</text>
<text x="118.4" y="196.5">R10</text>
<text x="126.1" y="196.5">10</text>
</g>
<text font-size="1.2" x="243.4" y="155">24LC256-I/ST</text>
<g font-size="1.1">
<text x="22.1" y="65.4">VREF/2</text>
<text x="264.5" y="63.4">1</text>
<text x="264.5" y="64.7">2</text>
<text x="264.5" y="66">3</text>
<text x="264.5" y="67.4">4</text>
<text x="264.5" y="68.7">5</text>
<text x="264.5" y="70">6</text>
<text x="264.5" y="71.4">7</text>
<text x="263.8" y="75.4">10</text>
<text x="263.8" y="76.7">11</text>
<text x="263.8" y="78">12</text>
<text x="264.5" y="72.7">8</text>
<text x="264.5" y="74">9</text>
<text x="263.8" y="79.4">13</text>
<text x="263.8" y="80.7">14</text>
<text x="263.8" y="82">15</text>
<text x="263.8" y="83.3">16</text>
<text x="146.9" y="89.3">1</text>
<text x="148.6" y="89.7">REFP</text>
<text x="158.1" y="89.7">DVDD</text>
<text x="161.7" y="89.1">10</text>
<text x="263.8" y="84.7">17</text>
<text x="263.8" y="86">18</text>
<text x="263.8" y="87.3">19</text>
<text x="263.8" y="88.6">20</text>
<text x="146.8" y="94.6">3</text>
<text x="146.9" y="91.8">2</text>
<text x="148.6" y="92.4">AVDD</text>
<text x="148.6" y="95.1">INP</text>
<text x="158.5" y="95.1">SCLK</text>
<text x="159.3" y="92.4">SDI</text>
<text x="162.5" y="94.6">8</text>
<text x="162.5" y="92">9</text>
<text x="146.8" y="97.3">4</text>
<text x="146.8" y="99.9">5</text>
<text x="148.6" y="97.7">INN</text>
<text x="148.6" y="100.4">GND</text>
<text x="156.7" y="100.4">CONVST</text>
<text x="158.9" y="97.7">SDO</text>
<text x="162.5" y="99.9">6</text>
<text x="162.5" y="97.3">7</text>
<text x="173.3" y="127.4">AGND</text>
<text x="172.3" y="146.9" transform="rotate(-90 172.3 146.9)">1</text>
<text x="173.6" y="146.9" transform="rotate(-90 173.6 146.9)">2</text>
<text x="175" y="146.9" transform="rotate(-90 175 146.9)">3</text>
<text x="176.3" y="146.9" transform="rotate(-90 176.3 146.9)">4</text>
<text x="177.6" y="146.9" transform="rotate(-90 177.6 146.9)">5</text>
<text x="178.9" y="146.9" transform="rotate(-90 178.9 146.9)">6</text>
<text x="180.3" y="146.9" transform="rotate(-90 180.3 146.9)">7</text>
<text x="181.6" y="146.9" transform="rotate(-90 181.6 146.9)">8</text>
<text x="182.9" y="146.9" transform="rotate(-90 182.9 146.9)">9</text>
<text x="184.3" y="146.9" transform="rotate(-90 184.3 146.9)">10</text>
<text x="19.6" y="156">1</text>
<text x="19.6" y="157.3">2</text>
<text x="19.6" y="158.7">3</text>
<text x="19.6" y="160">4</text>
<text x="19.6" y="161.3">5</text>
<text x="239.9" y="157.1">1</text>
<text x="239.9" y="159.8">2</text>
<text x="241.7" y="157.5">A0</text>
<text x="241.7" y="160.2">A1</text>
<text x="249.5" y="157.5">VCC</text>
<text x="250.1" y="160.2">WP</text>
<text x="252.9" y="159.8">7</text>
<text x="252.9" y="157.1">8</text>
<text x="19.6" y="162.6">6</text>
<text x="19.6" y="164">7</text>
<text x="19.6" y="165.3">8</text>
<text x="19.6" y="166.6">9</text>
<text x="19.6" y="168">10</text>
<text x="28.1" y="166.3">A0(-)</text>
<text x="239.9" y="162.5">3</text>
<text x="239.9" y="165.1">4</text>
<text x="241.7" y="162.9">A2</text>
<text x="241.7" y="165.5">VSS</text>
<text x="249.4" y="165.5">SDA</text>
<text x="249.7" y="162.9">SCL</text>
<text x="252.9" y="165.1">5</text>
<text x="252.9" y="162.5">6</text>
<text x="19.6" y="169.3">11</text>
<text x="19.6" y="170.6">12</text>
<text x="19.6" y="171.9">13</text>
<text x="19.6" y="173.3">14</text>
<text x="28" y="169.1">A0(+)</text>
<text x="19.6" y="174.6">15</text>
<text x="19.6" y="175.9">16</text>
<text x="19.6" y="177.3">17</text>
<text x="19.6" y="178.6">18</text>
<text x="19.6" y="179.9">19</text>
<text x="68.1" y="178.3">VREF/2</text>
<text x="19.6" y="181.3">20</text>
</g>
<g font-size="1">
<text x="73.7" y="11.8">AVDD</text>
<text x="9.2" y="13.8">AVDD</text>
<text x="19.8" y="16.8">1</text>
<text x="21.6" y="17.3">DNC</text>
<text x="32" y="17.3">DNC</text>
<text x="35.5" y="16.8">8</text>
<text x="112.9" y="13.1">AVDD</text>
<text x="19.8" y="19.5">2</text>
<text x="19.8" y="22.1">3</text>
<text x="21.6" y="19.9">VIN</text>
<text x="21.6" y="22.5">TEMP</text>
<text x="31.4" y="22.5">VOUT</text>
<text x="32.9" y="19.9">NC</text>
<text x="35.5" y="22.1">6</text>
<text x="35.5" y="19.5">7</text>
<text x="73" y="22.1">3</text>
<text x="77" y="18.4" transform="rotate(-90 77 18.4)">5</text>
<text x="78.7" y="19.9" transform="rotate(-90 78.7 19.9)">V+</text>
<text x="80.7" y="23.5">1</text>
<text x="112.2" y="23.5">3</text>
<text x="116.2" y="19.7" transform="rotate(-90 116.2 19.7)">5</text>
<text x="117.9" y="21.2" transform="rotate(-90 117.9 21.2)">V+</text>
<text x="19.8" y="24.8">4</text>
<text x="21.6" y="25.2">GND</text>
<text x="29.7" y="25.2">TRIM/NR</text>
<text x="35.5" y="24.8">5</text>
<text x="73" y="24.8">4</text>
<text x="77.2" y="29.1" transform="rotate(-90 77.2 29.1)">2</text>
<text x="78.7" y="26.8" transform="rotate(-90 78.7 26.8)">V-</text>
<text x="80.7" y="24.8">OUT</text>
<text x="112.2" y="26.1">4</text>
<text x="117.9" y="28.1" transform="rotate(-90 117.9 28.1)">V-</text>
<text x="119.9" y="26.2">OUT</text>
<text x="120" y="24.8">1</text>
<text x="206.6" y="27.7">DVDD</text>
<text x="116.4" y="30.4" transform="rotate(-90 116.4 30.4)">2</text>
<text x="56.4" y="55">AVDD</text>
<text x="63.2" y="63.1" transform="rotate(-90 63.2 63.1)">V+</text>
<text x="65" y="61.6" transform="rotate(-90 65 61.6)">5</text>
<text x="67.5" y="65.4">3</text>
<text x="162.1" y="65.7">DVDD</text>
<text x="58.2" y="68.1">OUT</text>
<text x="59.7" y="66.7">1</text>
<text x="63.2" y="70" transform="rotate(-90 63.2 70)">V-</text>
<text x="67.5" y="68.1">4</text>
<text x="64.7" y="72.3" transform="rotate(-90 64.7 72.3)">2</text>
<text x="191.3" y="77">DVDD</text>
<text x="21.8" y="88.3">AVDD</text>
<text x="59.7" y="100.6">1</text>
<text x="61.5" y="101">IN</text>
<text x="69.4" y="101">OUT</text>
<text x="72.7" y="100.6">5</text>
<text x="59.7" y="103.3">2</text>
<text x="59.7" y="105.9">3</text>
<text x="61.5" y="103.7">GND</text>
<text x="61.5" y="106.3">EN</text>
<text x="70.2" y="106.3">SR</text>
<text x="72.7" y="105.9">4</text>
<text x="173.5" y="130.2">+5VA</text>
<text x="181" y="130.2">+1.8VD</text>
<text x="186.3" y="130.2">+3.3VD</text>
<text x="192.7" y="130.2">+5VD</text>
<text x="150.8" y="136.8">AVDD</text>
<text x="221.9" y="136.8">DVDD</text>
<text x="80.3" y="146.1">AVDD</text>
<text x="252.2" y="146.7">+3.3VD</text>
<text x="70.4" y="160.7">AVDD</text>
<text x="79" y="165.2">7</text>
<text x="79.1" y="163.8">PD</text>
<text x="92.8" y="167.8">VOUT-</text>
<text x="93.8" y="163.8">VS+</text>
<text x="96.7" y="164.4">3</text>
<text x="78.3" y="173.2">VIN-</text>
<text x="79" y="169.7">VIN+</text>
<text x="81" y="168.4">8</text>
<text x="81" y="173.8">1</text>
<text x="92.4" y="173.4">VOUT+</text>
<text x="96.7" y="173.8">4</text>
<text x="96.7" y="168.4">5</text>
<text x="79" y="177.8">2</text>
<text x="79.1" y="179.2">VOCM</text>
<text x="94.2" y="177.5">VS-</text>
<text x="96.7" y="178.6">6</text>
<text x="182.5" y="193.6">DESIGNED BY:</text>
<text x="182.5" y="197.6">DRAWN BY:</text>
<text x="206.6" y="192.4">TITLE:</text>
<text x="182.5" y="201.5">EDGE #</text>
<text x="206.5" y="199">SIZE:</text>
<text x="220.5" y="199">DATE:</text>
<text x="253.3" y="199">REV:</text>
<text x="207.5" y="206.6">FILE:</text>
</g>
</svg>
